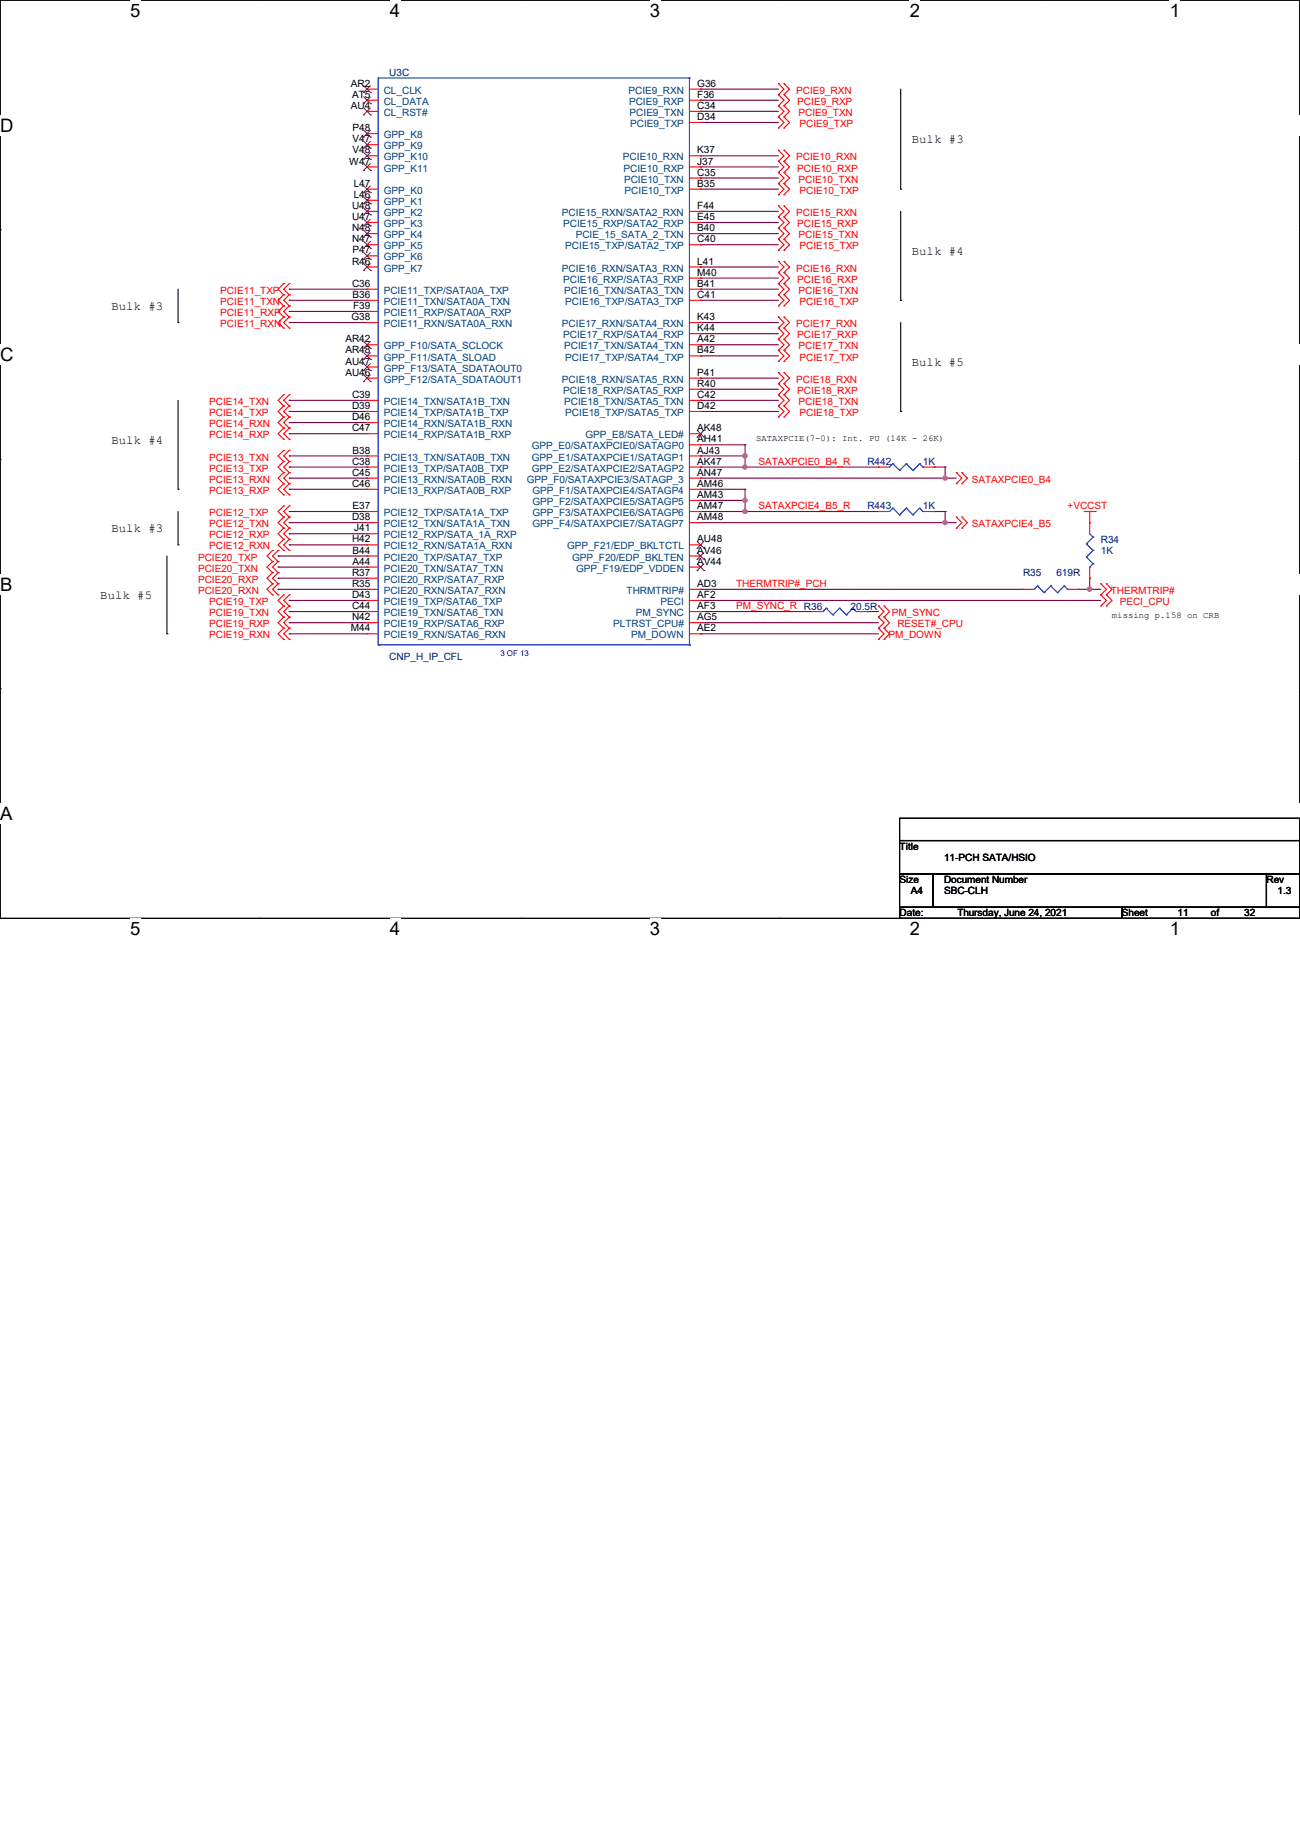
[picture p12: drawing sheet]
<svg xmlns="http://www.w3.org/2000/svg" width="297mm" height="420mm" viewBox="0 0 297 420" stroke-linecap="round" stroke-linejoin="round" font-family="sans-serif">
<path d="M0 0h297v209.8h-297z" fill="none" stroke="#000" stroke-width=".25"/>
<g fill="#fff">
<path d="M29.7 0h2.4v4.8h-2.4z"/>
<path d="M29.7 209.8h2.4v4.8h-2.4z"/>
</g>
<path d="M59.4 0h.1M59.4 209.8h.1" fill="none" stroke="#000" stroke-width=".25"/>
<g fill="#fff">
<path d="M89.1 0h2.3v4.8h-2.3z"/>
<path d="M89.1 209.8h2.3v4.8h-2.3z"/>
</g>
<path d="M118.8 0h.1M118.8 209.8h.1" fill="none" stroke="#000" stroke-width=".25"/>
<g fill="#fff">
<path d="M148.5 0h2.3v4.8h-2.3z"/>
<path d="M148.5 209.8h2.3v4.8h-2.3z"/>
</g>
<path d="M178.2 0h.1M178.2 209.8h.1" fill="none" stroke="#000" stroke-width=".25"/>
<g fill="#fff">
<path d="M207.9 0h2.3v4.8h-2.3z"/>
<path d="M207.9 209.8h2.3v4.8h-2.3z"/>
</g>
<path d="M237.6 0h.1M237.6 209.8h.1" fill="none" stroke="#000" stroke-width=".25"/>
<g fill="#fff">
<path d="M267.3 0h2.3v4.8h-2.3z"/>
<path d="M267.3 209.8h2.3v4.8h-2.3z"/>
<path d="M0 26.2h3.1v4.8h-3.1z"/>
<path d="M297 26.2v4.8z"/>
<path d="M0 78.7h3.1v4.7h-3.1z"/>
<path d="M297 78.7v4.7z"/>
</g>
<path d="M0 52.5h.1M297 52.5h.1" fill="none" stroke="#000" stroke-width=".25"/>
<g fill="#fff">
<path d="M0 131.1h2.9v4.8h-2.9z"/>
<path d="M297 131.1v4.8z"/>
</g>
<path d="M0 104.9h.1M297 104.9h.1" fill="none" stroke="#000" stroke-width=".25"/>
<g fill="#fff">
<path d="M0 183.6h2.9v4.7h-2.9z"/>
<path d="M296.9 183.6h.1v4.7h-.1z"/>
</g>
<g fill="none" stroke="#000" stroke-width=".25">
<path d="M205.8 20.4v22.8M205.8 43.2h.1M205.8 48.3v20.3M40.7 73.7h.1M40.7 66.1v7.6M205.8 68.6h.1M205.8 73.7v20.3M40.7 91.5v20.3M205.8 94h.1M40.7 111.8h.1M40.7 116.9v7.6M38.1 127v17.8"/>
<path d="M40.7 124.5h.1M0 157.4h.1M38.1 144.8h.1M297 157.4h.1M205.5 187h91.5v5.1h-91.5zM205.5 192.1h91.5v7.6h-91.5zM205.5 199.7h7.6v7.6h-7.6zM213.1 199.7h76.2v7.6h-76.2zM289.3 199.7h7.7v7.6h-7.7zM205.5 207.3h50.8v2.5h-50.8zM256.3 207.3h40.7v2.5h-40.7z"/>
</g>
<g fill="none" stroke="#800040" stroke-width=".25">
<path d="M160.1 22.9h.1M160.1 20.4h.1M160.1 25.4h.1M160.1 28h.1M160.1 38.1h.1M160.1 35.6h.1M160.1 22.9h17.7M160.1 20.4h17.7M160.1 25.4h17.7M160.1 28h17.7M160.1 38.1h17.7M160.1 35.6h17.7"/>
<path d="M160.1 43.2h.1M160.1 40.7h.1M160.1 50.8h.1M160.1 48.3h.1M160.1 55.9h.1M160.1 53.4h.1M160.1 43.2h17.7M160.1 40.7h17.7M160.1 50.8h17.7M160.1 48.3h17.7M160.1 55.9h17.7M160.1 53.4h17.7"/>
<path d="M66.1 68.6h.1M66.1 66.1h.1M66.1 71.2h.1M66.1 73.7h.1M66.1 68.6h17.8M66.1 66.1h17.8M66.1 71.2h17.8M66.1 73.7h17.8M160.1 76.2h.1M160.1 73.7h.1M160.1 78.8h.1M160.1 63.5h.1"/>
<path d="M160.1 61h.1M160.1 68.6h.1M160.1 66.1h.1M160.1 68.6h17.7M160.1 66.1h17.7M160.1 73.7h17.7M160.1 76.2h17.7M160.1 78.8h17.7M160.1 63.5h17.7M160.1 61h17.7M66.1 91.5h.1M66.1 94h.1"/>
<path d="M66.1 99.1h.1M66.1 96.6h.1M66.1 94h17.8M66.1 91.5h17.8M66.1 99.1h17.8M66.1 96.6h17.8M160.1 81.3h.1M160.1 88.9h.1M160.1 86.4h.1M160.1 94h.1M160.1 91.5h.1M160.1 81.3h17.7"/>
<path d="M160.1 88.9h17.7M160.1 86.4h17.7M160.1 94h17.7M160.1 91.5h17.7M66.1 119.4h.1M66.1 116.9h.1M66.1 104.2h.1M66.1 106.7h.1M66.1 111.8h.1M66.1 109.3h.1M66.1 119.4h17.8M66.1 116.9h17.8"/>
<path d="M66.1 104.2h17.8M66.1 106.7h17.8M66.1 111.8h17.8M66.1 109.3h17.8M160.1 104.2h.1M160.1 109.3h.1M160.1 106.7h.1M160.1 119.4h.1M160.1 116.9h.1M160.1 119.4h58.4M160.1 116.9h40.6M160.1 104.2h10.1"/>
<path d="M160.1 106.7h40.6M160.1 111.8h10.1M160.1 109.3h58.4M160.1 101.6h10.1M160.1 114.3h10.1M170.2 101.6h.1M170.2 104.2h.1M170.2 106.7h.1M170.2 116.9h.1M170.2 114.3h.1M170.2 111.8h.1M170.2 101.6v5.1"/>
<path d="M170.2 111.8v5.1M213.4 106.7h.1M213.4 116.9h.1M213.4 116.9h2.5M213.4 106.7h2.5M215.9 109.3h.1M215.9 119.4h.1M215.9 106.7h.1M215.9 116.9h.1M215.9 106.7v2.6M215.9 116.9v2.5M63.5 129.6h.1"/>
<path d="M63.5 127h.1M63.5 132.1h.1M63.5 134.7h.1M63.5 134.7h20.4M63.5 129.6h20.4M63.5 127h20.4M63.5 132.1h20.4M66.1 122h.1M66.1 124.5h.1M66.1 139.7h.1M66.1 137.2h.1M66.1 139.7h17.8"/>
<path d="M66.1 122h17.8M66.1 124.5h17.8M66.1 137.2h17.8M160.1 139.7h.1M160.1 134.7h.1M160.1 137.2h.1M160.1 139.7h25.4M160.1 134.7h73.6M160.1 137.2h91.4M198.2 139.7h.1M198.2 139.7h2.5M246.4 134.7h.1"/>
<path d="M246.4 134.7h5.1M249 134.7h.1M249 132.1h.1M249 132.1v2.6M66.1 142.3h.1M66.1 144.8h.1M66.1 144.8h17.8M66.1 142.3h17.8M160.1 144.8h.1M160.1 142.3h.1M160.1 144.8h40.6M160.1 142.3h40.6"/>
</g>
<g fill="#f0f" stroke="#f0f" stroke-width=".25">
<circle cx="248.9" cy="134.6" r=".49"/>
<circle cx="215.9" cy="119.4" r=".49"/>
<circle cx="215.9" cy="109.2" r=".49"/>
<circle cx="170.2" cy="104.2" r=".49"/>
<circle cx="170.2" cy="106.7" r=".49"/>
<circle cx="170.2" cy="116.9" r=".49"/>
<circle cx="170.2" cy="114.3" r=".49"/>
</g>
<g fill="none" stroke="#f00" stroke-width=".25">
<path d="M177.8 19.1h.1M177.8 19.1l1.3 1.3-1.3 1.2M179.1 19.1h.1M179.1 19.1l1.3 1.3-1.3 1.2M83.9 25.4h.1M83.9 30.5h.1M83.9 33.1h.1M83.9 22.9h.1M83.9 35.6h.1M83.9 38.1h.1M83.9 20.4h.1M83.9 25.4h2.5"/>
<path d="M83.9 30.5h2.5M83.9 33.1h2.5M83.9 35.6h2.5M83.9 38.1h2.5M83.9 22.9h2.5M83.9 20.4h2.5M157.5 25.4h2.6M157.5 35.6h2.6M157.5 38.1h2.6M157.5 22.9h2.6M157.5 20.4h2.6M157.5 28h2.6"/>
<path d="M160.1 35.6h.1M160.1 38.1h.1M160.1 20.4h.1M160.1 22.9h.1M160.1 25.4h.1M160.1 28h.1M177.8 26.7h.1M177.8 29.3h.1M177.8 24.2h.1M177.8 21.6h.1M177.8 39.4h.1M177.8 34.3h.1"/>
<path d="M177.8 36.9h.1M177.8 26.7l1.3 1.3-1.3 1.3M177.8 24.2l1.3 1.2-1.3 1.3M177.8 21.6l1.3 1.3-1.3 1.3M177.8 39.4l1.3 1.3-1.3 1.3M177.8 34.3l1.3 1.3-1.3 1.3M177.8 36.9l1.3 1.2-1.3 1.3M179.1 26.7h.1M179.1 29.3h.1M179.1 24.2h.1M179.1 21.6h.1M179.1 39.4h.1"/>
<path d="M179.1 34.3h.1M179.1 36.9h.1M179.1 26.7l1.3 1.3-1.3 1.3M179.1 24.2l1.3 1.2-1.3 1.3M179.1 21.6l1.3 1.3-1.3 1.3M179.1 39.4l1.3 1.3-1.3 1.3M179.1 34.3l1.3 1.3-1.3 1.3M179.1 36.9l1.3 1.2-1.3 1.3M83.9 50.8h.1M83.9 53.4h.1M83.9 55.9h.1M83.9 58.5h.1"/>
<path d="M83.9 43.2h.1M83.9 45.8h.1M83.9 48.3h.1M83.9 53.4h2.5M83.9 50.8h2.5M83.9 55.9h2.5M83.9 58.5h2.5M83.9 43.2h2.5M83.9 48.3h2.5M83.9 45.8h2.5M157.5 53.4h2.6M157.5 50.8h2.6"/>
<path d="M157.5 55.9h2.6M157.5 40.7h2.6M157.5 43.2h2.6M157.5 48.3h2.6M160.1 53.4h.1M160.1 50.8h.1M160.1 40.7h.1M160.1 43.2h.1M160.1 48.3h.1M160.1 55.9h.1M177.8 42h.1M177.8 44.5h.1"/>
<path d="M177.8 59.7h.1M177.8 54.7h.1M177.8 57.2h.1M177.8 52.1h.1M177.8 47h.1M177.8 49.6h.1M177.8 42l1.3 1.2-1.3 1.3M177.8 59.7l1.3 1.3-1.3 1.3M177.8 54.7l1.3 1.2-1.3 1.3M177.8 52.1l1.3 1.3-1.3 1.3M177.8 47l1.3 1.3-1.3 1.3M177.8 49.6l1.3 1.2-1.3 1.3"/>
<path d="M179.1 42h.1M179.1 44.5h.1M179.1 59.7h.1M179.1 54.7h.1M179.1 57.2h.1M179.1 52.1h.1M179.1 47h.1M179.1 49.6h.1M179.1 42l1.3 1.2-1.3 1.3M179.1 59.7l1.3 1.3-1.3 1.3M179.1 54.7l1.3 1.2-1.3 1.3M179.1 52.1l1.3 1.3-1.3 1.3"/>
<path d="M179.1 47l1.3 1.3-1.3 1.3M179.1 49.6l1.3 1.2-1.3 1.3M64.8 64.8h.1M64.8 67.4h.1M64.8 69.9h.1M64.8 72.4h.1M64.8 75h.1M64.8 64.8l-1.3 1.3 1.3 1.3M64.8 67.4l-1.3 1.2 1.3 1.3M64.8 72.4l-1.3 1.3 1.3 1.3M64.8 69.9l-1.3 1.3 1.3 1.2M66.1 64.8h.1"/>
<path d="M66.1 67.4h.1M66.1 69.9h.1M66.1 72.4h.1M66.1 75h.1M66.1 64.8l-1.3 1.3 1.3 1.3M66.1 67.4l-1.3 1.2 1.3 1.3M66.1 72.4l-1.3 1.3 1.3 1.3M66.1 69.9l-1.3 1.3 1.3 1.2M83.9 68.6h.1M83.9 61h.1M83.9 78.8h.1M83.9 71.2h.1"/>
<path d="M83.9 66.1h.1M83.9 73.7h.1M83.9 66.1h2.5M83.9 68.6h2.5M83.9 61h2.5M83.9 78.8h2.5M83.9 71.2h2.5M83.9 73.7h2.5M157.5 66.1h2.6M157.5 68.6h2.6M157.5 61h2.6M157.5 76.2h2.6"/>
<path d="M157.5 78.8h2.6M157.5 63.5h2.6M157.5 73.7h2.6M160.1 66.1h.1M160.1 61h.1M160.1 76.2h.1M160.1 68.6h.1M160.1 78.8h.1M160.1 63.5h.1M160.1 73.7h.1M177.8 77.5h.1M177.8 72.4h.1"/>
<path d="M177.8 75h.1M177.8 67.4h.1M177.8 69.9h.1M177.8 64.8h.1M177.8 62.3h.1M177.8 77.5l1.3 1.3-1.3 1.3M177.8 72.4l1.3 1.3-1.3 1.3M177.8 75l1.3 1.2-1.3 1.3M177.8 67.4l1.3 1.2-1.3 1.3M177.8 64.8l1.3 1.3-1.3 1.3M177.8 62.3l1.3 1.2-1.3 1.3M179.1 77.5h.1"/>
<path d="M179.1 72.4h.1M179.1 75h.1M179.1 67.4h.1M179.1 69.9h.1M179.1 64.8h.1M179.1 62.3h.1M179.1 77.5l1.3 1.3-1.3 1.3M179.1 72.4l1.3 1.3-1.3 1.3M179.1 75l1.3 1.2-1.3 1.3M179.1 67.4l1.3 1.2-1.3 1.3M179.1 64.8l1.3 1.3-1.3 1.3M179.1 62.3l1.3 1.2-1.3 1.3"/>
<path d="M64.8 92.8h.1M64.8 95.3h.1M64.8 90.2h.1M64.8 97.8h.1M64.8 92.8l-1.3 1.2 1.3 1.3M64.8 90.2l-1.3 1.3 1.3 1.3M64.8 95.3l-1.3 1.3 1.3 1.2M64.8 97.8l-1.3 1.3 1.3 1.3M66.1 92.8h.1M66.1 95.3h.1M66.1 90.2h.1M66.1 97.8h.1"/>
<path d="M66.1 92.8l-1.3 1.2 1.3 1.3M66.1 90.2l-1.3 1.3 1.3 1.3M66.1 95.3l-1.3 1.3 1.3 1.2M66.1 97.8l-1.3 1.3 1.3 1.3M83.9 99.1h.1M83.9 86.4h.1M83.9 94h.1M83.9 83.9h.1M83.9 96.6h.1M83.9 81.3h.1M83.9 91.5h.1M83.9 81.3h2.5"/>
<path d="M83.9 91.5h2.5M83.9 99.1h2.5M83.9 86.4h2.5M83.9 94h2.5M83.9 83.9h2.5M83.9 96.6h2.5M157.5 81.3h2.6M157.5 91.5h2.6M157.5 99.1h2.6M157.5 86.4h2.6M157.5 94h2.6M157.5 88.9h2.6"/>
<path d="M160.1 81.3h.1M160.1 91.5h.1M160.1 86.4h.1M160.1 94h.1M160.1 99.1h.1M160.1 88.9h.1M177.8 80.1h.1M177.8 82.6h.1M177.8 92.8h.1M177.8 95.3h.1M177.8 90.2h.1M177.8 85.1h.1"/>
<path d="M177.8 87.7h.1M177.8 80.1l1.3 1.2-1.3 1.3M177.8 92.8l1.3 1.2-1.3 1.3M177.8 90.2l1.3 1.3-1.3 1.3M177.8 85.1l1.3 1.3-1.3 1.3M177.8 87.7l1.3 1.2-1.3 1.3M179.1 80.1h.1M179.1 82.6h.1M179.1 92.8h.1M179.1 95.3h.1M179.1 90.2h.1M179.1 85.1h.1"/>
<path d="M179.1 87.7h.1M179.1 80.1l1.3 1.2-1.3 1.3M179.1 92.8l1.3 1.2-1.3 1.3M179.1 90.2l1.3 1.3-1.3 1.3M179.1 85.1l1.3 1.3-1.3 1.3M179.1 87.7l1.3 1.2-1.3 1.3M64.8 115.6h.1M64.8 118.2h.1M64.8 100.4h.1M64.8 105.5h.1M64.8 108h.1M64.8 102.9h.1"/>
<path d="M64.8 110.5h.1M64.8 113.1h.1M64.8 115.6l-1.3 1.3 1.3 1.3M64.8 118.2l-1.3 1.2 1.3 1.3M64.8 105.5l-1.3 1.2 1.3 1.3M64.8 102.9l-1.3 1.3 1.3 1.3M64.8 108l-1.3 1.3 1.3 1.2M64.8 110.5l-1.3 1.3 1.3 1.3M66.1 115.6h.1M66.1 118.2h.1M66.1 100.4h.1M66.1 105.5h.1"/>
<path d="M66.1 108h.1M66.1 102.9h.1M66.1 110.5h.1M66.1 113.1h.1M66.1 115.6l-1.3 1.3 1.3 1.3M66.1 118.2l-1.3 1.2 1.3 1.3M66.1 105.5l-1.3 1.2 1.3 1.3M66.1 102.9l-1.3 1.3 1.3 1.3M66.1 108l-1.3 1.3 1.3 1.2M66.1 110.5l-1.3 1.3 1.3 1.3M83.9 111.8h.1M83.9 119.4h.1"/>
<path d="M83.9 106.7h.1M83.9 109.3h.1M83.9 104.2h.1M83.9 116.9h.1M83.9 116.9h2.5M83.9 106.7h2.5M83.9 111.8h2.5M83.9 119.4h2.5M83.9 109.3h2.5M83.9 104.2h2.5M157.5 116.9h2.6M157.5 106.7h2.6"/>
<path d="M157.5 111.8h2.6M157.5 101.6h2.6M157.5 119.4h2.6M157.5 109.3h2.6M157.5 114.3h2.6M157.5 104.2h2.6M160.1 106.7h.1M160.1 101.6h.1M160.1 114.3h.1M160.1 119.4h.1M160.1 104.2h.1M160.1 109.3h.1"/>
<path d="M160.1 116.9h.1M160.1 111.8h.1M200.7 106.7h.1M200.7 116.9h.1M200.7 116.9h2.5M200.7 106.7h2.5M210.9 116.9h2.5M210.9 106.7h2.5M213.4 106.7h.1M213.4 116.9h.1M218.5 108h.1M218.5 110.5h.1"/>
<path d="M218.5 118.2h.1M218.5 108l1.3 1.3-1.3 1.2M218.5 118.2l1.3 1.2-1.3 1.3M219.8 108h.1M219.8 110.5h.1M219.8 118.2h.1M219.8 108l1.2 1.3-1.2 1.2M219.8 118.2l1.2 1.2-1.2 1.3M247.7 116.9h2.5M249 119.4h.1M249 116.9v5.1M250.2 116.9h.1"/>
<path d="M62.3 125.8h.1M62.3 128.3h.1M62.3 130.9h.1M62.3 133.4h.1M62.3 135.9h.1M62.3 125.8l-1.3 1.2 1.3 1.3M62.3 128.3l-1.3 1.3 1.3 1.3M62.3 133.4l-1.3 1.3 1.3 1.2M62.3 130.9l-1.3 1.2 1.3 1.3M63.5 125.8h.1M63.5 128.3h.1M63.5 130.9h.1"/>
<path d="M63.5 133.4h.1M63.5 135.9h.1M63.5 125.8l-1.2 1.2 1.2 1.3M63.5 128.3l-1.2 1.3 1.2 1.3M63.5 133.4l-1.2 1.3 1.2 1.2M63.5 130.9l-1.2 1.2 1.2 1.3M64.8 120.7h.1M64.8 123.2h.1M64.8 125.8h.1M64.8 135.9h.1M64.8 138.5h.1M64.8 123.2l-1.3 1.3 1.3 1.3"/>
<path d="M64.8 120.7l-1.3 1.3 1.3 1.2M64.8 135.9l-1.3 1.3 1.3 1.3M64.8 138.5l-1.3 1.2 1.3 1.3M66.1 120.7h.1M66.1 123.2h.1M66.1 125.8h.1M66.1 135.9h.1M66.1 138.5h.1M66.1 123.2l-1.3 1.3 1.3 1.3M66.1 120.7l-1.3 1.3 1.3 1.2M66.1 135.9l-1.3 1.3 1.3 1.3M66.1 138.5l-1.3 1.2 1.3 1.3"/>
<path d="M83.9 124.5h.1M83.9 127h.1M83.9 137.2h.1M83.9 132.1h.1M83.9 129.6h.1M83.9 139.7h.1M83.9 134.7h.1M83.9 122h.1M83.9 134.7h2.5M83.9 137.2h2.5M83.9 139.7h2.5M83.9 124.5h2.5"/>
<path d="M83.9 127h2.5M83.9 129.6h2.5M83.9 132.1h2.5M83.9 122h2.5M157.5 134.7h2.6M157.5 137.2h2.6M157.5 139.7h2.6M157.5 124.5h2.6M157.5 127h2.6M157.5 129.6h2.6M160.1 137.2h.1M160.1 139.7h.1"/>
<path d="M160.1 129.6h.1M160.1 134.7h.1M160.1 124.5h.1M160.1 127h.1M185.5 139.7h.1M185.5 139.7h2.5M195.6 139.7h2.6M198.2 139.7h.1M200.7 138.5h.1M200.7 138.5l1.3 1.2-1.3 1.3M202 138.5h.1M202 138.5l1.2 1.2-1.2 1.3"/>
<path d="M218.5 120.7h.1M219.8 120.7h.1M233.7 134.7h.1M233.7 134.7h2.6M243.9 134.7h2.5M246.4 134.7h.1M249 132.1h.1M249 129.6v2.5M251.5 133.4h.1M251.5 135.9h.1M251.5 138.5h.1M251.5 133.4l1.3 1.3-1.3 1.2"/>
<path d="M251.5 135.9l1.3 1.3-1.3 1.3M252.8 133.4h.1M252.8 135.9h.1M252.8 138.5h.1M252.8 133.4l1.2 1.3-1.2 1.2M252.8 135.9l1.2 1.3-1.2 1.3M64.8 141h.1M64.8 143.6h.1M64.8 146.1h.1M64.8 141l-1.3 1.3 1.3 1.3M64.8 143.6l-1.3 1.2 1.3 1.3M66.1 141h.1"/>
<path d="M66.1 143.6h.1M66.1 146.1h.1M66.1 141l-1.3 1.3 1.3 1.3M66.1 143.6l-1.3 1.2 1.3 1.3M83.9 142.3h.1M83.9 144.8h.1M83.9 144.8h2.5M83.9 142.3h2.5M157.5 144.8h2.6M157.5 142.3h2.6M160.1 144.8h.1M160.1 142.3h.1"/>
<path d="M200.7 141h.1M200.7 143.6h.1M200.7 146.1h.1M200.7 143.6l1.3 1.2-1.3 1.3M200.7 141l1.3 1.3-1.3 1.3M202 141h.1M202 143.6h.1M202 146.1h.1M202 143.6l1.2 1.2-1.2 1.3M202 141l1.2 1.3-1.2 1.3"/>
</g>
<g fill="none" stroke="#00f" stroke-width=".25">
<path d="M157.5 17.8h.1M157.5 17.8h-71.1v129.6M157.5 17.8v129.6M204 106h.1M204 116.1h.1M204 106l-.8 .7M204 106l1.5 1.5M204 116.1l-.8 .8M204 116.1l1.5 1.5M205.5 107.5h.1M205.5 117.6h.1M207.1 106h.1"/>
<path d="M207.1 116.1h.1M207.1 106l-1.6 1.5M207.1 106l1.5 1.5M207.1 116.1l-1.6 1.5M207.1 116.1l1.5 1.5M208.6 107.5h.1M208.6 117.6h.1M210.1 106h.1M210.1 116.1h.1M210.1 106l-1.5 1.5M210.1 106l.8 .7M210.1 116.1l-1.5 1.5"/>
<path d="M210.1 116.1l.8 .8M210.9 106.7h.1M210.9 116.9h.1M188 139.7h.1M188.8 139h.1M188.8 139l1.5 1.5M188.8 139l-.8 .7M191.8 139h.1M191.8 139l1.5 1.5M191.8 139l-1.5 1.5M194.9 139h.1M194.9 139l.7 .7"/>
<path d="M194.9 139l-1.6 1.5M237 133.9h.1M237 133.9l-.7 .8M237 133.9l1.5 1.5M238.5 135.4h.1M240.1 133.9h.1M240.1 133.9l-1.6 1.5M240.1 133.9l1.5 1.5M241.6 135.4h.1M243.1 133.9h.1M243.1 133.9l.8 .8M243.1 133.9l-1.5 1.5"/>
<path d="M243.9 134.7h.1M248.2 124.2h.1M248.2 127.3h.1M248.2 124.2l1.5 1.6M248.2 127.3l1.5 1.5M249 129.6h.1M249 122l.7 .7M249.7 122.7h.1M249.7 125.8h.1M249.7 128.8h.1M249.7 122.7l-1.5 1.5M249.7 125.8l-1.5 1.5"/>
<path d="M249.7 128.8l-.7 .8M86.4 147.4h.1M86.4 147.4h71.1M157.5 147.4h.1M190.3 140.5h.1M193.3 140.5h.1"/>
</g>
<g fill="none" stroke="#804000" stroke-width=".23">
<path d="M83.1 19.6l1.6 1.6M84.6 19.6l-1.5 1.6M83.1 26.2h.1M83.1 31.3h.1M83.1 33.9h.1M83.1 23.7h.1M83.1 36.4h.1M83.1 38.9h.1M83.1 21.2h.1M83.1 24.7l1.6 1.5M83.1 29.8l1.6 1.5M83.1 32.3l1.6 1.6"/>
<path d="M83.1 22.1l1.6 1.6M83.1 34.8l1.6 1.6M83.1 37.4l1.6 1.5M84.6 24.7l-1.5 1.5M84.6 29.8l-1.5 1.5M84.6 32.3l-1.5 1.6M84.6 22.1l-1.5 1.6M84.6 34.8l-1.5 1.6M84.6 37.4l-1.5 1.5M84.7 26.2h.1M84.7 31.3h.1M84.7 33.9h.1"/>
<path d="M84.7 23.7h.1M84.7 36.4h.1M84.7 38.9h.1M84.7 21.2h.1M83.1 51.6h.1M83.1 54.2h.1M83.1 56.7h.1M83.1 59.3h.1M83.1 44h.1M83.1 46.6h.1M83.1 49.1h.1M83.1 50.1l1.6 1.5"/>
<path d="M83.1 52.6l1.6 1.6M83.1 55.2l1.6 1.5M83.1 57.7l1.6 1.6M83.1 42.5l1.6 1.5M83.1 45l1.6 1.6M83.1 47.5l1.6 1.6M84.6 50.1l-1.5 1.5M84.6 52.6l-1.5 1.6M84.6 55.2l-1.5 1.5M84.6 57.7l-1.5 1.6M84.6 42.5l-1.5 1.5M84.6 45l-1.5 1.6"/>
<path d="M84.6 47.5l-1.5 1.6M84.7 51.6h.1M84.7 54.2h.1M84.7 56.7h.1M84.7 59.3h.1M84.7 44h.1M84.7 46.6h.1M84.7 49.1h.1M83.1 61.8h.1M83.1 79.6h.1M83.1 60.2l1.6 1.6M83.1 78l1.6 1.6"/>
<path d="M84.6 60.2l-1.5 1.6M84.6 78l-1.5 1.6M84.7 61.8h.1M84.7 79.6h.1M83.1 87.2h.1M83.1 84.7h.1M83.1 82.1h.1M83.1 85.6l1.6 1.6M83.1 83.1l1.6 1.6M83.1 80.6l1.6 1.5M84.6 85.6l-1.5 1.6M84.6 83.1l-1.5 1.6"/>
<path d="M84.6 80.6l-1.5 1.5M84.7 87.2h.1M84.7 84.7h.1M84.7 82.1h.1M159.3 99.9h.1M159.3 98.3l1.6 1.6M160.8 98.3l-1.5 1.6M160.9 99.9h.1M159.3 130.4h.1M159.3 125.3h.1M159.3 127.8h.1M159.3 128.8l1.6 1.6"/>
<path d="M159.3 123.7l1.6 1.6M159.3 126.3l1.6 1.5M160.8 128.8l-1.5 1.6M160.8 123.7l-1.5 1.6M160.8 126.3l-1.5 1.5M160.9 130.4h.1M160.9 125.3h.1M160.9 127.8h.1"/>
</g>
<g font-size="4.2">
<text x="29.7" y="3.9">5</text>
<text x="89.1" y="3.9">4</text>
<text x="148.5" y="3.9">3</text>
<text x="207.9" y="3.9">2</text>
<text x="267.3" y="3.9">1</text>
<text x="0" y="30.1">D</text>
<text x="0" y="82.5">C</text>
<text x="0" y="135">B</text>
<text x="0" y="187.4">A</text>
<text x="297" y="187.4">A</text>
<text x="29.7" y="213.7">5</text>
<text x="89.1" y="213.7">4</text>
<text x="148.5" y="213.7">3</text>
<text x="207.9" y="213.7">2</text>
<text x="267.3" y="213.7">1</text>
</g>
<g font-size="2.8">
<text x="208.3" y="32.8">Bulk #3</text>
<text x="208.3" y="58.2">Bulk #4</text>
<text x="25.4" y="70.9">Bulk #3</text>
<text x="208.3" y="83.6">Bulk #5</text>
<text x="25.4" y="101.3">Bulk #4</text>
<text x="25.4" y="121.7">Bulk #3</text>
<text x="22.9" y="136.9">Bulk #5</text>
</g>
<g font-size="2.3" fill="#000080">
<text x="88.9" y="17.4">U3C</text>
<text x="198.2" y="106.3">R442</text>
<text x="210.9" y="106.3">1K</text>
<text x="198.2" y="116.4">R443</text>
<text x="210.9" y="116.4">1K</text>
<text x="251.5" y="124">R34</text>
<text x="233.7" y="131.7">R35</text>
<text x="241.3" y="131.7">619R</text>
<text x="251.5" y="126.6">1K</text>
<text x="194.3" y="139.3">20.5R</text>
<text x="88.9" y="150.7">CNP_H_IP_CFL</text>
</g>
<g font-size="2.3">
<text x="80.2" y="19.8">AR2</text>
<text x="80.4" y="22.4">AT5</text>
<text x="159.3" y="19.8">G36</text>
<text x="159.3" y="22.4">F36</text>
<text x="80.2" y="24.9">AU4</text>
<text x="80.6" y="30">P48</text>
<text x="159.3" y="24.9">C34</text>
<text x="159.3" y="27.4">D34</text>
<text x="80.6" y="32.5">V47</text>
<text x="80.6" y="35.1">V48</text>
<text x="159.3" y="35.1">K37</text>
<text x="79.8" y="37.6">W47</text>
<text x="159.3" y="37.6">J37</text>
<text x="159.3" y="40.1">C35</text>
<text x="80.4" y="47.8">U48</text>
<text x="80.8" y="42.7">L47</text>
<text x="80.8" y="45.2">L46</text>
<text x="159.3" y="42.7">B35</text>
<text x="159.3" y="47.8">F44</text>
<text x="80.4" y="50.3">U47</text>
<text x="80.4" y="52.8">N48</text>
<text x="159.3" y="52.8">B40</text>
<text x="159.3" y="50.3">E45</text>
<text x="80.4" y="55.4">N47</text>
<text x="80.6" y="57.9">P47</text>
<text x="159.3" y="55.4">C40</text>
<text x="80.4" y="60.5">R46</text>
<text x="80.4" y="65.5">C36</text>
<text x="159.3" y="65.5">B41</text>
<text x="159.3" y="60.5">L41</text>
<text x="159.3" y="63">M40</text>
<text x="80.6" y="68.1">B36</text>
<text x="80.7" y="70.6">F39</text>
<text x="159.3" y="68.1">C41</text>
<text x="80.3" y="73.2">G38</text>
<text x="159.3" y="75.7">K44</text>
<text x="159.3" y="73.2">K43</text>
<text x="78.9" y="78.2">AR42</text>
<text x="78.9" y="83.3">AU47</text>
<text x="78.9" y="80.8">AR48</text>
<text x="159.3" y="80.8">B42</text>
<text x="159.3" y="78.2">A42</text>
<text x="78.9" y="85.9">AU46</text>
<text x="159.3" y="85.9">P41</text>
<text x="159.3" y="88.4">R40</text>
<text x="80.4" y="93.5">D39</text>
<text x="80.4" y="90.9">C39</text>
<text x="159.3" y="90.9">C42</text>
<text x="159.3" y="93.5">D42</text>
<text x="80.4" y="98.6">C47</text>
<text x="80.4" y="96">D46</text>
<text x="159.3" y="101.1">AH41</text>
<text x="159.3" y="98.6">AK48</text>
<text x="80.4" y="106.2">C38</text>
<text x="80.6" y="103.6">B38</text>
<text x="159.3" y="106.2">AK47</text>
<text x="159.3" y="103.6">AJ43</text>
<text x="80.4" y="111.3">C46</text>
<text x="80.4" y="108.7">C45</text>
<text x="159.3" y="113.8">AM43</text>
<text x="159.3" y="108.7">AN47</text>
<text x="159.3" y="111.3">AM46</text>
<text x="80.4" y="118.9">D38</text>
<text x="80.6" y="116.3">E37</text>
<text x="159.3" y="118.9">AM48</text>
<text x="159.3" y="116.3">AM47</text>
<text x="80.4" y="124">H42</text>
<text x="80.9" y="121.4">J41</text>
<text x="159.3" y="124">AU48</text>
<text x="80.4" y="131.6">R37</text>
<text x="80.6" y="126.5">B44</text>
<text x="80.6" y="129">A44</text>
<text x="159.3" y="129">AV44</text>
<text x="159.3" y="126.5">AV46</text>
<text x="80.4" y="136.7">D43</text>
<text x="80.4" y="134.1">R35</text>
<text x="159.3" y="136.7">AF2</text>
<text x="159.3" y="134.1">AD3</text>
<text x="80.4" y="141.7">N42</text>
<text x="80.4" y="139.2">C44</text>
<text x="159.3" y="139.2">AF3</text>
<text x="159.3" y="141.7">AG5</text>
<text x="80.2" y="144.3">M44</text>
<text x="159.3" y="144.3">AE2</text>
<text x="205.5" y="194.1">Title</text>
<text x="215.7" y="196.7">11-PCH SATA/HSIO</text>
<text x="205.5" y="201.8">Size</text>
<text x="215.7" y="201.8">Document Number</text>
<text x="289.4" y="201.8">Rev</text>
<text x="205.5" y="209.4">Date:</text>
<text x="208.1" y="204.3">A4</text>
<text x="215.7" y="204.3">SBC-CLH</text>
<text x="218.7" y="209.4">Thursday, June 24, 2021</text>
<text x="256.3" y="209.4">Sheet</text>
<text x="269" y="209.4">11</text>
<text x="276.7" y="209.4">of</text>
<text x="284.3" y="209.4">32</text>
<text x="291.9" y="204.3">1.3</text>
</g>
<g font-size="2.3" fill="#004080">
<text x="87.7" y="24">CL_DATA</text>
<text x="87.7" y="21.4">CL_CLK</text>
<text x="143.6" y="21.4">PCIE9_RXN</text>
<text x="143.7" y="24">PCIE9_RXP</text>
<text x="87.7" y="26.5">CL_RST#</text>
<text x="143.9" y="26.5">PCIE9_TXN</text>
<text x="144" y="29">PCIE9_TXP</text>
<text x="87.7" y="31.6">GPP_K8</text>
<text x="87.7" y="34.1">GPP_K9</text>
<text x="87.7" y="36.7">GPP_K10</text>
<text x="87.7" y="39.2">GPP_K11</text>
<text x="142.3" y="36.7">PCIE10_RXN</text>
<text x="142.5" y="39.2">PCIE10_RXP</text>
<text x="142.6" y="41.7">PCIE10_TXN</text>
<text x="87.7" y="44.3">GPP_K0</text>
<text x="87.7" y="46.8">GPP_K1</text>
<text x="142.7" y="44.3">PCIE10_TXP</text>
<text x="87.7" y="51.9">GPP_K3</text>
<text x="87.7" y="49.4">GPP_K2</text>
<text x="128.4" y="49.4">PCIE15_RXN/SATA2_RXN</text>
<text x="128.7" y="51.9">PCIE15_RXP/SATA2_RXP</text>
<text x="87.7" y="54.4">GPP_K4</text>
<text x="87.7" y="57">GPP_K5</text>
<text x="87.7" y="59.5">GPP_K6</text>
<text x="129.2" y="57">PCIE15_TXP/SATA2_TXP</text>
<text x="131.5" y="54.4">PCIE_15_SATA_2_TXN</text>
<text x="87.7" y="62.1">GPP_K7</text>
<text x="128.4" y="62.1">PCIE16_RXN/SATA3_RXN</text>
<text x="128.7" y="64.6">PCIE16_RXP/SATA3_RXP</text>
<text x="87.7" y="69.7">PCIE11_TXN/SATA0A_TXN</text>
<text x="87.7" y="67.1">PCIE11_TXP/SATA0A_TXP</text>
<text x="128.9" y="67.1">PCIE16_TXN/SATA3_TXN</text>
<text x="129.2" y="69.7">PCIE16_TXP/SATA3_TXP</text>
<text x="87.7" y="72.2">PCIE11_RXP/SATA0A_RXP</text>
<text x="87.7" y="74.8">PCIE11_RXN/SATA0A_RXN</text>
<text x="128.4" y="74.8">PCIE17_RXN/SATA4_RXN</text>
<text x="128.7" y="77.3">PCIE17_RXP/SATA4_RXP</text>
<text x="87.7" y="79.8">GPP_F10/SATA_SCLOCK</text>
<text x="87.7" y="82.4">GPP_F11/SATA_SLOAD</text>
<text x="128.9" y="79.8">PCIE17_TXN/SATA4_TXN</text>
<text x="129.2" y="82.4">PCIE17_TXP/SATA4_TXP</text>
<text x="87.7" y="87.5">GPP_F12/SATA_SDATAOUT1</text>
<text x="87.7" y="84.9">GPP_F13/SATA_SDATAOUT0</text>
<text x="128.4" y="87.5">PCIE18_RXN/SATA5_RXN</text>
<text x="87.7" y="95.1">PCIE14_TXP/SATA1B_TXP</text>
<text x="87.7" y="92.5">PCIE14_TXN/SATA1B_TXN</text>
<text x="128.7" y="90">PCIE18_RXP/SATA5_RXP</text>
<text x="128.9" y="92.5">PCIE18_TXN/SATA5_TXN</text>
<text x="129.2" y="95.1">PCIE18_TXP/SATA5_TXP</text>
<text x="87.7" y="100.2">PCIE14_RXP/SATA1B_RXP</text>
<text x="87.7" y="97.6">PCIE14_RXN/SATA1B_RXN</text>
<text x="133.8" y="100.2">GPP_E8/SATA_LED#</text>
<text x="87.7" y="107.8">PCIE13_TXP/SATA0B_TXP</text>
<text x="87.7" y="105.2">PCIE13_TXN/SATA0B_TXN</text>
<text x="121.5" y="107.8">GPP_E2/SATAXPCIE2/SATAGP2</text>
<text x="121.5" y="102.7">GPP_E0/SATAXPCIE0/SATAGP0</text>
<text x="121.5" y="105.2">GPP_E1/SATAXPCIE1/SATAGP1</text>
<text x="87.7" y="112.9">PCIE13_RXP/SATA0B_RXP</text>
<text x="87.7" y="110.3">PCIE13_RXN/SATA0B_RXN</text>
<text x="120.4" y="110.3">GPP_F0/SATAXPCIE3/SATAGP_3</text>
<text x="121.6" y="112.9">GPP_F1/SATAXPCIE4/SATAGP4</text>
<text x="87.7" y="117.9">PCIE12_TXP/SATA1A_TXP</text>
<text x="121.6" y="115.4">GPP_F2/SATAXPCIE5/SATAGP5</text>
<text x="121.6" y="117.9">GPP_F3/SATAXPCIE6/SATAGP6</text>
<text x="87.7" y="125.6">PCIE12_RXN/SATA1A_RXN</text>
<text x="87.7" y="120.5">PCIE12_TXN/SATA1A_TXN</text>
<text x="87.7" y="123">PCIE12_RXP/SATA_1A_RXP</text>
<text x="121.6" y="120.5">GPP_F4/SATAXPCIE7/SATAGP7</text>
<text x="129.6" y="125.6">GPP_F21/EDP_BKLTCTL</text>
<text x="87.7" y="128.1">PCIE20_TXP/SATA7_TXP</text>
<text x="87.7" y="130.6">PCIE20_TXN/SATA7_TXN</text>
<text x="130.7" y="128.1">GPP_F20/EDP_BKLTEN</text>
<text x="131.6" y="130.6">GPP_F19/EDP_VDDEN</text>
<text x="87.7" y="133.2">PCIE20_RXP/SATA7_RXP</text>
<text x="87.7" y="135.7">PCIE20_RXN/SATA7_RXN</text>
<text x="143.2" y="135.7">THRMTRIP#</text>
<text x="87.7" y="138.3">PCIE19_TXP/SATA6_TXP</text>
<text x="87.7" y="143.3">PCIE19_RXP/SATA6_RXP</text>
<text x="87.7" y="140.8">PCIE19_TXN/SATA6_TXN</text>
<text x="140.1" y="143.3">PLTRST_CPU#</text>
<text x="145.2" y="140.8">PM_SYNC</text>
<text x="150.9" y="138.3">PECI</text>
<text x="87.7" y="145.9">PCIE19_RXN/SATA6_RXN</text>
<text x="144.2" y="145.9">PM_DOWN</text>
</g>
<g font-size="2.3" fill="#f00">
<text x="181.9" y="21.4">PCIE9_RXN</text>
<text x="182.2" y="24">PCIE9_RXP</text>
<text x="182.4" y="26.5">PCIE9_TXN</text>
<text x="182.7" y="29">PCIE9_TXP</text>
<text x="181.9" y="36.7">PCIE10_RXN</text>
<text x="182.2" y="39.2">PCIE10_RXP</text>
<text x="182.4" y="41.7">PCIE10_TXN</text>
<text x="182.7" y="44.3">PCIE10_TXP</text>
<text x="181.9" y="49.4">PCIE15_RXN</text>
<text x="182.2" y="51.9">PCIE15_RXP</text>
<text x="182.4" y="54.4">PCIE15_TXN</text>
<text x="182.7" y="57">PCIE15_TXP</text>
<text x="181.9" y="62.1">PCIE16_RXN</text>
<text x="182.2" y="64.6">PCIE16_RXP</text>
<text x="50.3" y="67.1">PCIE11_TXP</text>
<text x="50.3" y="69.7">PCIE11_TXN</text>
<text x="182.4" y="67.1">PCIE16_TXN</text>
<text x="182.7" y="69.7">PCIE16_TXP</text>
<text x="50.3" y="74.8">PCIE11_RXN</text>
<text x="50.3" y="72.2">PCIE11_RXP</text>
<text x="181.9" y="74.8">PCIE17_RXN</text>
<text x="182.2" y="77.3">PCIE17_RXP</text>
<text x="182.4" y="79.8">PCIE17_TXN</text>
<text x="182.7" y="82.4">PCIE17_TXP</text>
<text x="181.9" y="87.5">PCIE18_RXN</text>
<text x="47.8" y="95.1">PCIE14_TXP</text>
<text x="47.8" y="92.5">PCIE14_TXN</text>
<text x="182.2" y="90">PCIE18_RXP</text>
<text x="182.4" y="92.5">PCIE18_TXN</text>
<text x="182.7" y="95.1">PCIE18_TXP</text>
<text x="47.8" y="97.6">PCIE14_RXN</text>
<text x="47.8" y="100.2">PCIE14_RXP</text>
<text x="47.8" y="107.8">PCIE13_TXP</text>
<text x="47.8" y="105.2">PCIE13_TXN</text>
<text x="173.3" y="106.2">SATAXPCIE0_B4_R</text>
<text x="47.8" y="110.3">PCIE13_RXN</text>
<text x="47.8" y="112.9">PCIE13_RXP</text>
<text x="222" y="110.3">SATAXPCIE0_B4</text>
<text x="47.8" y="117.9">PCIE12_TXP</text>
<text x="173.3" y="116.4">SATAXPCIE4_B5_R</text>
<text x="243.9" y="116.4">+VCCST</text>
<text x="47.8" y="120.5">PCIE12_TXN</text>
<text x="47.8" y="125.6">PCIE12_RXN</text>
<text x="47.8" y="123">PCIE12_RXP</text>
<text x="222" y="120.5">SATAXPCIE4_B5</text>
<text x="45.3" y="128.1">PCIE20_TXP</text>
<text x="45.3" y="130.6">PCIE20_TXN</text>
<text x="45.3" y="135.7">PCIE20_RXN</text>
<text x="45.3" y="133.2">PCIE20_RXP</text>
<text x="168.2" y="134.2">THERMTRIP#_PCH</text>
<text x="253.8" y="135.7">THERMTRIP#</text>
<text x="47.8" y="138.3">PCIE19_TXP</text>
<text x="47.8" y="140.8">PCIE19_TXN</text>
<text x="47.8" y="143.3">PCIE19_RXP</text>
<text x="168.2" y="139.2">PM_SYNC_R R36</text>
<text x="203.8" y="140.8">PM_SYNC</text>
<text x="205" y="143.3">RESET#_CPU</text>
<text x="255.8" y="138.3">PECI_CPU</text>
<text x="47.8" y="145.9">PCIE19_RXN</text>
<text x="203" y="145.9">PM_DOWN</text>
</g>
<g font-size="2">
<text x="172.8" y="100.7">SATAXPCIE(7-0): Int. PU (14K - 26K)</text>
<text x="254" y="141.3">missing p.158 on CRB</text>
</g>
<text font-size="1.8" fill="#00f" x="114.3" y="150">3 OF 13</text>
</svg>
